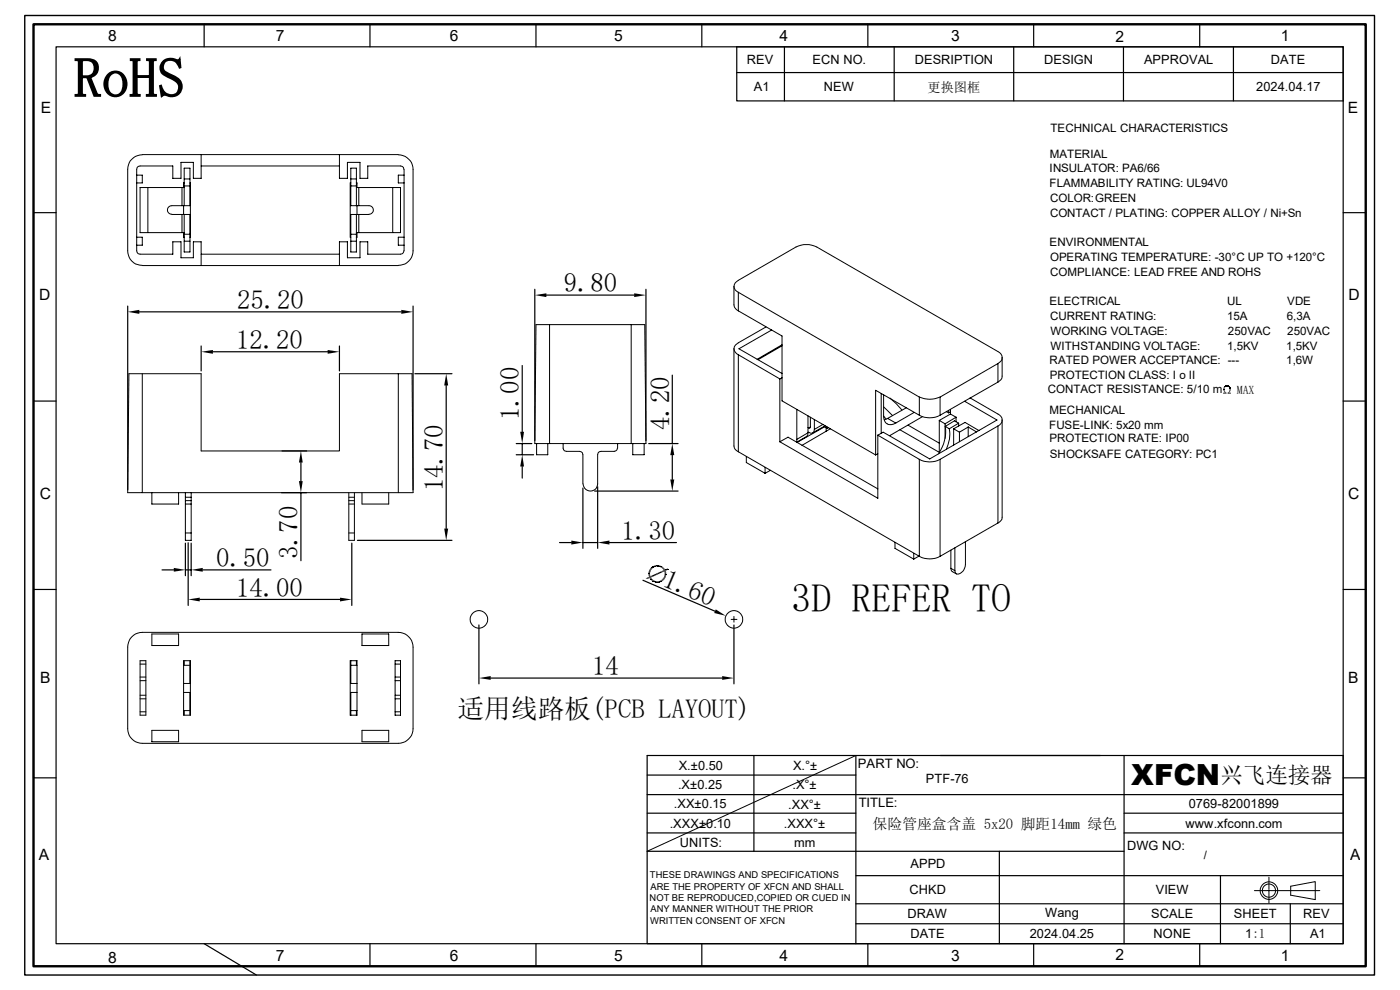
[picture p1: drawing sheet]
<svg xmlns="http://www.w3.org/2000/svg" width="297mm" height="210mm" viewBox="0 0 297 210" stroke-linecap="round" stroke-linejoin="round" font-family="sans-serif">
<path d="M7.1 5.1h282.6v199.9h-282.6z" fill="none" stroke="#000" stroke-width=".51"/>
<path d="M5.2 3.3h286.4v203.5h-286.4z" fill="none" stroke="#000" stroke-width=".3"/>
<g fill="none" stroke="#000" stroke-width=".25">
<path d="M11.9 9.9h273v190.3h-273zM43.3 5.1v4.8M78.5 5.1v4.8M113.7 5.1v4.8M148.9 5.1v4.8M156.3 9.9h128.6v11.5h-128.6zM156.3 15.4h128.6M166.4 9.9v11.5M184.1 5.1v4.8M189.7 9.9v11.5M215.1 9.9v11.5M219.3 5.1v4.8"/>
<path d="M238.3 9.9v11.5M254.5 5.1v4.8M261.7 9.9v11.5M7.1 45.1h4.8M284.9 45.1h4.8M27.1 64.9v39M29.5 66.2h55.6M42.7 73.4v5.3M45.2 74.6h24.3M72 73.4v5.3M87.6 64.9v39M88 79.3h7.9"/>
<path d="M110.8 77.5v14.1M113.5 61.4v32.1M115.9 62.6h18.6M137 61.4v32.1M142.6 79.6v14.5M7.1 85.1h4.8M59.8 95.7h5.3M63.8 98.1v4M94.7 81.8v30.3M109.5 94.1h3.3M109.5 96.5h3.7M110.8 94.1v2.4"/>
<path d="M110.8 99v2.4M137.6 94.1h6.2M142.6 96.5v5.2M284.9 85.1h4.8M39.3 115.2v6.9M39.9 115.1v13.3M40.6 115.2v6.9M59.7 104.5h5.4M63.8 104.5v14.4M74.6 115.2v13.2M75.8 114.6h20.1M118.7 115.1h2.5"/>
<path d="M123.7 103.5v12.8M123.7 115.1h3.1M126.2 104.2h17.6M126.8 103.2v13.1M129.3 115.1h14.2M11.9 125h-4.8v40h4.8M34.4 120.9h2.5M39.3 120.9h1.3M42.4 127.2h29.7M43 120.9h14.5M101.6 132.6v12.5M136.4 123.1l15.3 6.6"/>
<path d="M155.7 132.6v12.5M284.9 125h4.8M104.1 143.8h49.1M137.3 160.3h147.6v39.9h-147.6zM137.3 164.4h44.3M137.3 168.6h147.6M137.3 172.5h44.3M137.3 176.7h44.3M159.9 160.3v20.3M181.6 160.3v39.9M238.5 172.5h46.4M238.5 176.7h46.4"/>
<path d="M238.5 160.3v39.9M284.9 165h4.8M137.3 180.6h101.2M181.6 185.7h103.3M181.6 191.7h103.3M181.6 195.9h103.3M212 180.6v19.6M258.9 185.7v14.5M273.7 191.7v8.5M43.3 200.2l11.1 6.6M78.5 200.2v4.8M113.7 200.2v4.8"/>
<path d="M148.9 200.2v4.8M184.1 200.2v4.8M219.3 200.2v4.8M254.5 200.2v4.8"/>
</g>
<g fill="none" stroke="#000" stroke-width=".21">
<path d="M29 37.2h1.2v1.6h-1.2M30.2 32.8a3.1 3.1 0 0 0-3.1 3.1v17.3a3 3 0 0 0 3.1 3.1M30.2 32.8h54.3M31.4 39.8v9.5M38.6 39.8v3.8M39.1 39.8h-9.4v9.5h9.4M39.1 38.8h-.2v1M39.1 39.4h1.2M39.1 38h1.2M40.3 38.8v11.5M42.7 32.8v5h-1.7v-3.4h-2.6v3.4h-1.7v-2.6h-7l-.5 .2-.2 .5 .1 17.6 .2 .3 .4 .1h7v-2.6h1.7v3.4h2.6v-3.4h1.7v5M42.7 35.2h29.3"/>
<path d="M72 32.8v5h1.7v-3.4h2.7v3.4h1.6v-2.6h7l.6 .3 .1 17.7-.2 .5-.5 .2h-7v-2.6h-1.6v3.4h-2.7v-3.4h-1.7v5M74.4 38.8h-.1v11.5h.1M74.4 39.4h1.2M74.4 38h1.2M75.6 39.8h9.4v9.5h-9.4M75.6 38.8h.1v1M76.1 39.8v3.8M83.3 39.8v9.5M84.5 32.8a3.2 3.2 0 0 1 3.1 3.1v17.3a3.1 3.1 0 0 1-3.1 3.1M85.7 37.2h-1.2v1.6h1.2M29 50.3h1.2v1.7h-1.2M30.2 56.3h54.3"/>
<path d="M36.4 45.5h3.9v8h-1.2v-8M38.6 45.5v3.8M38.9 43.6v1.9M38.9 49.3v1h.2M39.1 43.6v-7.9h1.2v7.9h-3.9a.91 .91 0 0 0-.9 .9 .91 .91 0 0 0 .9 1M39.1 51.2h1.2M39.1 49.7h1.2M42.7 53.9h29.3M74.4 51.2h1.2M74.4 49.7h1.2M75.6 43.6v-7.9h-1.2v7.9h3.9a.91 .91 0 0 1 .9 .9 .91 .91 0 0 1-.9 1M75.6 45.5v8h-1.2v-8h3.9"/>
<path d="M75.7 49.3v1h-.1M75.7 43.6v1.9M76.1 45.5v3.8M85.7 50.3h-1.2v1.7h1.2M27.3 79.3h15.4v16.4h29.3v-16.4h15.4l.2 25.2h-60.5zM30.2 79.3v25.2M84.5 79.3v25.2M113.7 68.9h23.1l.2 25.2h-23.5zM116.6 68.9v25.2M133.9 68.9v25.2M155.7 60.8a1.56 1.56 0 0 1 .9-1.3l12.3-7.1a5 5 0 0 1 4.4 0l38.4 22.2a1.43 1.43 0 0 1 .9 1.2M155.7 60.8v3.9a1.57 1.57 0 0 0 .9 1.2"/>
<path d="M155.7 74v20.6a1.43 1.43 0 0 0 .9 1.2M155.7 60.8a1.43 1.43 0 0 0 .9 1.2M155.7 74a1.57 1.57 0 0 0 .9 1.3M156.6 62v3.9M156.6 75.3v20.5M156.6 65.9l9.3 5.4v13.7l19.9 11.5M156.6 75.3l8.8 5.1M156.6 62l38.4 22.2M162.5 69.4l-5.9 3.3a1.57 1.57 0 0 0-.9 1.3M163.7 70l-6.9 4 9.1 5.2M165.9 73.1l-5.3 3.1M165.9 73.3l-5.1 3"/>
<path d="M211.7 77.1l-12.3 7.1M211.7 77.1v4M212.6 75.8v4a1.43 1.43 0 0 1-.9 1.3M212.6 75.8a1.43 1.43 0 0 1-.9 1.3M113.8 94.1v2.4h2.4v-2.4M119.5 94.1v1l.3 .6h3.1l.7 .4 .1 6.5a1.55 1.55 0 0 0 1.5 1.6 1.55 1.55 0 0 0 1.6-1.6l.1-6.5 .6-.4h3.1l.3-.3 .1-1.3M134.2 94.1v2.4h2.5v-2.4M156.6 95.8l38.4 22.2M158.3 96.8v1.3l4 2.3M162.3 99.1v1.3M163.4 99.8l-1.1 .6M165.4 80.4v13.3"/>
<path d="M165.4 93.7l1.8-1 19 11M165.9 80.1l-.5 .3M169 86.9v6.9l2.1-1.2 .3-.3v-.5M171.4 91.7l.6 .2 .4-.1M171.4 88.2v3.6M171.4 90.7l.2 .1M171.4 91.8l-2.4 1.4M171.9 90.6l-.3 .2M171.9 88.5v2.1M172.8 91.1l-.4 .7M172.8 89v2.1M174.6 90l-1.8 1.1"/>
<path d="M174.8 90.5l.7 .4M174.9 90.5l-5.8 3.3M175 90.3l-2.6 1.5M175.3 90.7v.8M175.5 90.6v.3M175.7 90.7l-.2 .2M176.1 91l-6 3.5M186.2 92.3v13.4l-20.8-12M186.2 92.3l8.8 5.1M186.2 96.3l-.4 .2M186.9 83.5v8.4M187.5 88.3l.1 .1"/>
<path d="M187.5 83.8v4.4a1.58 1.58 0 0 0 .7 1.7 1.58 1.58 0 0 0 1.8-.2M187.5 86.3l1.9 1.9M187.5 88.4l.5 .5M188.3 88.8l-.7 .3M188.3 88.8l1.7 .9M188.8 84.4l2.5 2.6M192.2 86.5l-3.9 2.3M192.7 90.2l6.6 3.8M193.9 87.5l-3.9 2.2M195 88.1a4.7 4.7 0 0 0 4.4 0M195 97.4a4.7 4.7 0 0 0 4.4 0M195 84.2a5.4 5.4 0 0 0 4.4 0"/>
<path d="M195 88.1l-9.2-5.3v13.7M195 84.2v3.9M195 97.4v20.6M195.7 88.4l-6.9 4M199.3 89.2v6.8l-8.4-4.8M199.3 89.2l1.2 .7M199.4 84.2v3.9M199.4 97.4v20.6M200.5 89.9v3.1M200.5 90.5a8.5 8.5 0 0 1-1.4 5.8M200.5 90.5l.9 .5M200.8 87.4l.5 .2"/>
<path d="M201.3 87.1v.5M201.4 91l.1 1a7.7 7.7 0 0 1-.8 3.4M201.6 87.4l-.3 .2M201.6 87.8l1.2 .7M201.6 87.8l-2.3 1.4M201.6 86.9v.9M202.3 91l1.2 .7M202.3 91l2.4-1.4 3 1.7M202.3 91v3.4M202.8 88.5l-2.3 1.4M202.8 88.5v1M203.4 89.8l-.9-.5-2 1.2"/>
<path d="M203.4 89.8l-2 1.2M203.4 89.8v.6M203.5 91.7v2M204.6 85.1l6.9 4-14.3 8.3-9.8-5.7-1.2 .6M205.4 90.6l1.8 1M205.4 90.6l-1.9 1.1M205.4 90.6v2M205.8 84.4l5.9 3.4a1.43 1.43 0 0 1 .9 1.3M211.7 81.1l-12.3 7M211.7 90.4l-12.3 7M211.7 90.4v20.5M212.6 89.1v20.6a1.43 1.43 0 0 1-.9 1.2"/>
<path d="M212.6 89.1a1.43 1.43 0 0 1-.9 1.3M32.2 104.5v2.4h5.7v-2.4M39.3 104.5v10.1h1.3v-10.1M39.3 113.1h1.3M39.3 106.9h1.3M39.3 106.2h1.3M39.3 105.5h1.3M74 104.5v10.1h1.2v-10.1M74 113.1h1.2M74 106.9h1.2M74 106.2h1.2M74 105.5h1.2"/>
<path d="M76.8 104.5v2.4h5.7v-2.4M189.9 115v1.3l3.9 2.3M193.8 117.4v1.2M194.9 118l-1.1 .6M195 118a4.7 4.7 0 0 0 4.4 0M201.7 116.7v3.8M202.6 116.2v4.9M204.8 114.9v4.8a1.88 1.88 0 0 1-1.9 2M211.7 110.9l-12.3 7.1M28 135.1a2.87 2.87 0 0 1 2.2-1h54.3a3.2 3.2 0 0 1 3.1 3.2v17.3a3.2 3.2 0 0 1-3.1 3.1h-54.3a3.1 3.1 0 0 1-3.1-3.1v-17.3l.3-1.5zM32.2 134.5h5.7v2.4h-5.7zM76.8 134.5h5.7v2.4h-5.7z"/>
<path d="M155.1 131.4h1.2M155.7 130.8v1.2M201.7 120.5l.2 .6 1 .6M201.7 120.5l.9 .6M202.6 121.1l.3 .6M29.7 140.2h1.2v11.5h-1.2zM29.7 151h1.2M29.7 148.2h1.2M29.7 147.5h1.2M29.7 144.4h1.2M29.7 143.6h1.2M29.7 140.9h1.2"/>
<path d="M32.2 154.9h5.7v2.4h-5.7zM38.9 140.2h1.5v11.5h-1.5zM38.9 146.9h1.4v4.8M38.9 150.7h1.4M38.9 141.1h1.4M39.1 140.2v.9M39.1 150.7v1M40.3 140.2v4.8h-1.4M74.3 140.2h1.4v11.5h-1.4zM74.4 140.2v4.8h1.3M74.4 150.7h1.3M74.4 141.1h1.3"/>
<path d="M75.6 140.2v.9M75.6 150.7v1M75.7 146.9h-1.3v4.8M76.8 154.9h5.7v2.4h-5.7zM83.8 140.2h1.2v11.5h-1.2zM83.8 151h1.2M83.8 148.2h1.2M83.8 147.5h1.2M83.8 144.4h1.2M83.8 143.6h1.2M83.8 140.9h1.2M181.6 160.3l-44.3 20.3"/>
<path d="M266.1 188.9h2.8M269 188.9h.3M269.2 186.1v2.5M269.2 188.8v.3M269.2 189.2v2.3M269.5 188.9h10.5M273.8 188l5.2-1v3.8l-5.2-.9z"/>
<circle cx="101.6" cy="131.4" r="1.86"/>
<circle cx="155.7" cy="131.4" r="1.86"/>
<circle cx="269.2" cy="188.9" r="1.4"/>
<circle cx="269.2" cy="188.9" r="1.86"/>
</g>
<g fill="#000">
<path d="M27.1 66.2l2.4-.5v.9zM42.7 74.6l2.5-.4v.8zM69.5 74.2l2.5 .4-2.5 .4zM85.1 65.7l2.5 .5-2.5 .4zM113.5 62.6l2.4-.4v.8zM134.5 62.2l2.5 .4-2.5 .4zM63.8 95.7l.4 2.4h-.8zM94.7 79.3l.4 2.5h-.9zM110.8 96.5l.4 2.5h-.8zM110.4 91.6h.8l-.4 2.5zM142.6 94.1l.4 2.4h-.8zM259.5 82.6h.3z"/>
<path d="M259.5 83.3h.7zM259.5 83.3l.7 .2h-.7zM259.5 83.3h.7v.2zM259.5 82.3l.3 .1zM259.5 82.4h.3zM259.5 82.4l.3 .2h-.3zM259.5 82.4h.3v.2zM259.5 82.6l.3 .2h-.3zM259.5 82.6h.3v.2zM259.5 82.8h.3zM259.5 82.8l.3 .2zM259.6 82.2l.2 .1z"/>
<path d="M259.6 82.2h.2zM259.6 82.1l.3 .1zM259.6 82.1h.3zM259.6 82.2h.3zM259.6 83h.3zM259.7 82l.2 .1zM259.7 82h.3zM259.7 83l.3 .2zM259.7 82h.4zM259.7 83.2h.3zM259.8 81.9h.4zM259.8 83.2l.4 .1z"/>
<path d="M259.8 81.9h.5zM259.8 81.9h1zM259.9 81.9h.9zM259.9 81.9h.8zM260.1 81.8h.4zM260.1 81.8l.6 .1zM260.3 81.9h.6zM260.4 81.9h.5zM260.4 81.9l.5 .1zM260.4 83.3h.7zM260.4 83.3l.7 .2h-.7zM260.4 83.3h.7v.2z"/>
<path d="M260.5 82h.4zM260.6 82l.4 .1zM260.4 83.3h.3zM260.6 83.2h.2zM260.6 83.2h.3zM260.7 82.1h.3zM260.7 82.1l.3 .1zM260.7 83l.2 .2h-.3zM260.7 83h.2v.2zM260.8 82.2l.3 .1zM260.8 83h.1zM260.8 83h.2z"/>
<path d="M260.8 82.3h.3zM260.8 82.3l.3 .1h-.3zM260.8 82.3h.3v.1zM260.8 82.4l.3 .2zM260.8 82.4h.3v.2zM260.8 82.8h.2zM260.8 82.8h.3zM260.8 82.8l.2 .2h-.2zM260.8 82.8h.2v.2zM260.9 82.6h.2zM260.9 82.6l.2 .2h-.3zM260.9 82.6h.2v.2z"/>
<path d="M63.4 102.1h.8l-.4 2.4zM94.2 112.1h.9l-.4 2.5zM121.2 114.7l2.5 .4-2.5 .4zM126.8 115.1l2.5-.4v.8zM138.7 120h1.5zM138.8 120h1.4zM138.8 120h1.3zM138.9 120h1.2zM139 119.9l1 .1zM139 119.9h.9zM139.1 119.9h.8zM139.1 119.9h.6z"/>
<path d="M139.2 119.9h.5zM139.2 119.9h.4zM142.2 101.7h.8l-.4 2.5zM36.9 120.5l2.4 .4-2.4 .4zM39.9 127.2l2.5-.4v.8zM40.6 120.9l2.4-.4v.8zM72.1 126.8l2.5 .4-2.5 .4zM137 122.7h.6zM137 122.7h.7zM137 122.7h.6l-.3 .1zM137.1 122.6h.7zM137.1 122.6l.3-.1 .8 .1z"/>
<path d="M137.4 122.5h.7l.1 .1zM137.6 121.4l.3 .3h-.3zM137.6 121.4h.3v.3zM137.6 121.7h.3zM137.6 121.7l.3 .2h-.3zM137.6 121.7h.3v.2zM137.6 121.9l.3 .1zM137.6 122l.4 .2h-.3zM137.6 122h.3l.1 .2zM137.6 121.3l.3 .1zM137.6 121.3h.4zM137.7 121.1l.3 .2h-.4z"/>
<path d="M137.7 121.1h.3v.2zM137.7 122.2l.7 .2h-.7zM137.7 122.2h1l-.3 .2zM137.4 122.5l.3-.1 .4 .1zM137.7 122.4h.7l-.3 .1zM137.7 121l.3 .1h-.3zM137.7 121h.4l-.1 .1zM137.8 120.8l.3 .2h-.4zM137.8 120.8h.4l-.1 .2zM137.8 122.6l.4 .1zM137.8 120.8h.4zM137.8 120.8h.5z"/>
<path d="M137.9 122.7l.5 .2h-.4zM137.9 122.7h.3l.2 .2zM138 120.5l.4 .1zM138 120.5h.4zM138 120.6l.3 .2h-.5zM138 120.6h.4l-.1 .2zM138 122.9h.4zM138 122.9l.6 .1h-.5zM138 122.9l.6 .1zM138.1 120.4h.5zM138.1 120.4h.6zM138 120.5l.1-.1 .3 .1z"/>
<path d="M138.1 120.4h.5l-.2 .1zM138.1 123l.6 .1zM138.2 123.1l.6 .1zM138.3 120.3l.4 .1h-.6zM138.3 120.3h.6l-.2 .1zM138.3 123.2l.8 .1zM138.3 120.3h.6zM138.3 120.2h.7zM138.4 120.2h.7zM138.4 120.2h.8zM138.4 120.2h1zM138.4 123.3h.8z"/>
<path d="M138.4 123.3h1zM138.5 123.3l1.9 .1zM138.5 123.3h2zM138.4 120.2h2zM138.6 120.1l1.8 .1zM138.6 123.4h1.6zM138.6 123.4h1.8zM138.6 120.1h1.7zM138.7 120l1.6 .1zM138.7 123.4l1.4 .1zM138.7 123.4h1.5zM138.8 123.5h1.2z"/>
<path d="M138.8 123.5h1.3zM138.9 123.5h1zM138.9 123.5h1.1zM139.1 123.5l.6 .1zM139.1 123.5h.8zM139.2 123.6h.5zM139.3 123.6h.4zM139.4 120.2h1.1zM139.7 120.2h.8zM139.4 123.3h1.1zM139.7 123.3h.8zM139.8 120.2l.8 .1z"/>
<path d="M139.8 120.2h.7l.1 .1zM139.9 123.3h.6zM138 122.2l2-.9-1.3 .9zM138.7 122.2l1.3-.9h.7zM140 123.2h.6zM140.1 120.3l.6 .1zM140.2 120.4h.6zM140.2 123.1h.6zM140 121.3h.7zM140.3 121.2h.6zM140.3 120.4l.6 .1zM140.3 123l.5 .1z"/>
<path d="M140.3 123l.2-.1 .3 .1zM140.5 122.9h.4l-.1 .1zM140.5 120.5l.4 .1zM140.5 120.6l.6 .2h-.4zM140.5 120.6h.4l.2 .2zM140.5 122.9h.4zM140.3 121.2l.2-.1 .8 .1zM140.5 121.1h.7l.1 .1zM140.6 122.7l.3 .2h-.4zM140.6 122.7h.5l-.2 .2zM140.7 120.8h.4zM140.7 120.8l.8 .1h-.7z"/>
<path d="M140.7 120.8h1.1l-.3 .1zM140.7 122.6l.4 .1h-.5zM140.7 122.6h.4zM140.5 121.1l.3-.2 .4 .2zM140.8 120.9h.7l-.3 .2zM140.8 122.5l.3 .1h-.4zM140.8 122.5h.4l-.1 .1zM140.9 122.3l.3 .2h-.4zM140.9 122.3h.3v.2zM140.9 121.2l.4 .1zM140.9 122.1l.3 .2h-.3zM140.9 122.1h.4l-.1 .2z"/>
<path d="M141 121.3l.3 .1zM141 121.4l.3 .1zM141 122.1h.3zM141 121.5l.4 .3h-.4zM141 121.5h.3l.1 .3zM141 121.8h.4zM141 121.8l.3 .3h-.3zM141 121.8h.4l-.1 .3zM141.1 120.8h.7zM141.2 120.8h.7zM141.3 120.8h.6zM141.3 120.8l.3-.2 .3 .2z"/>
<path d="M151.8 129.3l2.2 1.3-2.5-.6zM101.6 143.8l2.5-.4v.8zM153.2 143.4l2.5 .4-2.5 .4z"/>
</g>
<text font-size="11.8" x="15.6" y="20.6">RoHS</text>
<text font-size="8.5" x="167.9" y="129.9">3D REFER TO</text>
<text font-size="6.2" x="240" y="166.5">XFCN</text>
<g font-size="5.7">
<text x="50.3" y="65.6">25.20</text>
<text x="119.6" y="62">9.80</text>
<text x="50.1" y="74">12.20</text>
<text x="110.2" y="89.2" transform="rotate(-90 110.2 89.2)">1.00</text>
<text x="142" y="91.2" transform="rotate(-90 142 91.2)">4.20</text>
<text x="94" y="104.2" transform="rotate(-90 94 104.2)">14.70</text>
<text x="63.2" y="118.6" transform="rotate(-90 63.2 118.6)">3.70</text>
<text x="131.9" y="114.5">1.30</text>
<text x="45.8" y="120.3">0.50</text>
<text x="140.3" y="124.4" transform="rotate(23 140.3 124.4)">1.60</text>
<text x="50.1" y="126.6">14.00</text>
<text x="125.6" y="143.2">14</text>
<text x="97.1" y="152.3">适用线路板(PCB LAYOUT)</text>
</g>
<text font-size="4.8" x="258.9" y="166">兴飞连接器</text>
<g font-size="3.3">
<text x="22.9" y="8.7">8</text>
<text x="58.5" y="8.7">7</text>
<text x="95.4" y="8.7">6</text>
<text x="130.3" y="8.7">5</text>
<text x="165.4" y="8.6">4</text>
<text x="201.8" y="8.6">3</text>
<text x="236.6" y="8.8">2</text>
<text x="271.7" y="8.8">1</text>
<text x="8.6" y="24.1">E</text>
<text x="285.9" y="24.1">E</text>
<text x="8.3" y="63.7">D</text>
<text x="286" y="63.7">D</text>
<text x="8.4" y="105.8">C</text>
<text x="286" y="105.8">C</text>
<text x="8.6" y="144.9">B</text>
<text x="286" y="144.9">B</text>
<text x="8.2" y="182.5">A</text>
<text x="286.4" y="182.5">A</text>
<text x="58.5" y="203.9">7</text>
<text x="95.4" y="203.8">6</text>
<text x="130.3" y="203.8">5</text>
<text x="165.4" y="203.9">4</text>
<text x="201.8" y="203.9">3</text>
<text x="236.6" y="203.7">2</text>
<text x="271.7" y="203.8">1</text>
<text x="22.9" y="204.2">8</text>
</g>
<text font-size="3.1" x="185.1" y="175.8">保险管座盒含盖 5x20 脚距14mm 绿色</text>
<g font-size="2.8">
<text x="196.8" y="19.4">更换图框</text>
<text x="182" y="162.9">PART NO:</text>
<text x="182.2" y="171.2">TITLE:</text>
</g>
<g font-size="2.7">
<text x="158.5" y="13.6">REV</text>
<text x="172.4" y="13.6">ECN NO.</text>
<text x="194.1" y="13.6">DESRIPTION</text>
<text x="221.5" y="13.6">DESIGN</text>
<text x="242.7" y="13.6">APPROVAL</text>
<text x="269.6" y="13.6">DATE</text>
<text x="159.9" y="19.4">A1</text>
<text x="174.8" y="19.4">NEW</text>
<text x="266.5" y="19.4">2024.04.17</text>
<text x="143.8" y="167.5">.X±0.25</text>
<text x="144" y="163.3">X.±0.50</text>
<text x="168.1" y="167.5">.X°±</text>
<text x="168.2" y="163.3">X.°±</text>
<text x="196.4" y="166.2">PTF-76</text>
<text x="143" y="171.5">.XX±0.15</text>
<text x="167.2" y="171.5">.XX°±</text>
<text x="252.2" y="171.5">0769-82001899</text>
<text x="142.1" y="175.5">.XXX±0.10</text>
<text x="144.2" y="179.6">UNITS:</text>
<text x="166.3" y="175.6">.XXX°±</text>
<text x="168.5" y="179.6">mm</text>
<text x="251.5" y="175.6">www.xfconn.com</text>
<text x="193.2" y="184.1">APPD</text>
<text x="239.1" y="180.3">DWG NO:</text>
<text x="193" y="189.7">CHKD</text>
<text x="245.2" y="189.7">VIEW</text>
<text x="192.5" y="194.8">DRAW</text>
<text x="221.7" y="194.5">Wang</text>
<text x="244.2" y="194.8">SCALE</text>
<text x="261.7" y="194.8">SHEET</text>
<text x="276.4" y="194.8">REV</text>
<text x="193.1" y="199">DATE</text>
<text x="218.4" y="199">2024.04.25</text>
<text x="244.7" y="199">NONE</text>
<text x="264.2" y="199">1:1</text>
<text x="277.9" y="199">A1</text>
</g>
<g font-size="2.5">
<text x="222.8" y="28.1">TECHNICAL CHARACTERISTICS</text>
<text x="222.7" y="33.5">MATERIAL</text>
<text x="222.7" y="36.5">INSULATOR: PA6/66</text>
<text x="222.7" y="39.7">FLAMMABILITY RATING: UL94V0</text>
<text x="222.8" y="42.8">COLOR:GREEN</text>
<text x="222.8" y="46">CONTACT / PLATING: COPPER ALLOY / Ni+Sn</text>
<text x="222.7" y="52.3">ENVIRONMENTAL</text>
<text x="222.8" y="55.4">OPERATING TEMPERATURE: -30°C UP TO +120°C</text>
<text x="222.8" y="58.4">COMPLIANCE: LEAD FREE AND ROHS</text>
<text x="222.7" y="64.7">ELECTRICAL</text>
<text x="260.4" y="64.7">UL</text>
<text x="273.1" y="64.7">VDE</text>
<text x="222.8" y="67.8">CURRENT RATING:</text>
<text x="222.8" y="71">WORKING VOLTAGE:</text>
<text x="260.3" y="67.8">15A</text>
<text x="260.5" y="71">250VAC</text>
<text x="273" y="67.8">6,3A</text>
<text x="273.1" y="71">250VAC</text>
<text x="222.7" y="77.3">RATED POWER ACCEPTANCE: ---</text>
<text x="222.8" y="74.2">WITHSTANDING VOLTAGE:</text>
<text x="260.3" y="74.2">1,5KV</text>
<text x="272.8" y="74.2">1,5KV</text>
<text x="272.8" y="77.3">1,6W</text>
<text x="222.3" y="83.4">CONTACT RESISTANCE: 5/10 m</text>
<text x="222.7" y="80.5">PROTECTION CLASS: I o II</text>
<text x="262.4" y="83.7">MAX</text>
<text x="222.6" y="87.7">MECHANICAL</text>
<text x="222.6" y="90.9">FUSE-LINK: 5x20 mm</text>
<text x="222.6" y="93.8">PROTECTION RATE: IP00</text>
<text x="222.7" y="97.2">SHOCKSAFE CATEGORY: PC1</text>
</g>
<text font-size="2.4" x="255.4" y="182.2">/</text>
<g font-size="2">
<text x="137.8" y="191.1">NOT BE REPRODUCED,COPIED OR CUED IN</text>
<text x="137.9" y="186.3">THESE DRAWINGS AND SPECIFICATIONS</text>
<text x="138" y="188.7">ARE THE PROPERTY OF XFCN AND SHALL</text>
<text x="137.9" y="195.9">WRITTEN CONSENT OF XFCN</text>
<text x="138" y="193.5">ANY MANNER WITHOUT THE PRIOR</text>
</g>
</svg>
